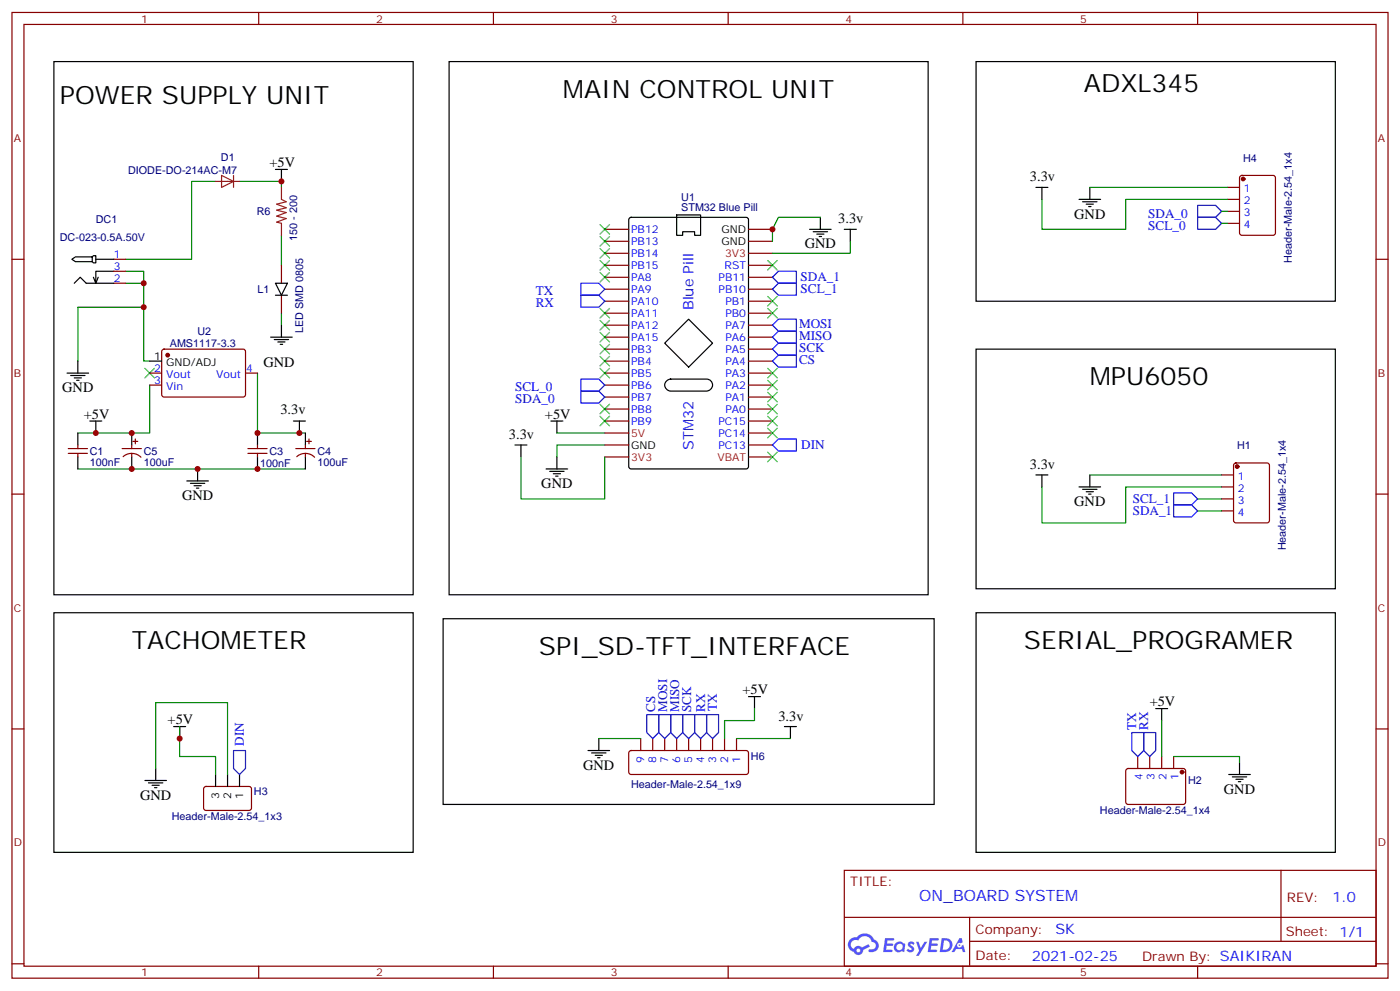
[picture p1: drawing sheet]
<svg xmlns="http://www.w3.org/2000/svg" width="412mm" height="292mm" viewBox="0 0 412 292" stroke-linecap="round" stroke-linejoin="round" font-family="sans-serif">
<g fill="none" stroke="#870000" stroke-width=".35">
<path d="M3.5 3.7h405.4v284.3h-405.4zM7.1 7.2h398.2v277.3h-398.2zM76.2 3.7v3.5M145.3 3.7v3.5M214.5 3.7v3.5M283.6 3.7v3.5M352.8 3.7v3.5M3.5 76.3h3.6M405.3 76.3h3.6M3.5 145.5h3.6M405.3 145.5h3.6M3.5 214.6h3.6"/>
<path d="M405.3 214.6h3.6M248.7 256.3h156.6v28.2h-156.6zM377.3 256.3v20.9M248.7 270.1h156.5M285.6 277.2h119.6M285.6 270.1v14.1M3.5 283.8h3.6M76.2 284.5v3.5M145.3 284.5v3.5M214.5 284.5v3.5M283.6 284.5v3.5M352.8 284.5v3.5"/>
<path d="M405.3 283.8h3.6"/>
</g>
<g fill="#5487ff">
<path d="M267.7 277.4a1.22 1.22 0 0 1 1.7 .3l-.4 .6a.47 .47 0 0 0-.3-.4 .47 .47 0 0 0-.5 .2l.1 .2a1.14 1.14 0 0 1 .8 1.7 1.14 1.14 0 0 1-1.9 0l-.2-.2 .5-.5 .7 .4a.29 .29 0 0 0 .3-.2 .29 .29 0 0 0-.2-.4 1.04 1.04 0 0 1-.6-1.7z"/>
<path d="M260.7 276.2h2.4l.3 .2-.2 .5h-1.8l-.1 .9h1.5l.3 .3-.3 .4h-1.6l-.2 1.1 1.7 .1 .2 .3-.2 .3h-2.6z"/>
<path d="M273.8 276.2h2.4l.3 .2-.1 .5h-1.8l-.2 .9h1.6l.3 .3-.4 .4h-1.6l-.1 1.1 1.7 .1 .2 .3-.2 .3h-2.6z"/>
<path d="M282.6 276.2h.7l.3 1.2-.6 .4a.69 .69 0 0 0-1 .2 .69 .69 0 0 0 .4 1 .69 .69 0 0 0 .9-.6l.5-.3 .6 2.2h-.8l-.2-.9h-1.8l-.5 .9h-.8z"/>
<path d="M269.8 277.3h.8l.6 1.8 1.1-1.8h.9l-2.6 4.2h-.8l.9-1.6z"/>
<path d="M277.4 276.2l-.6 4.1h1.3a2.11 2.11 0 0 0 2.5-2.1 2.11 2.11 0 0 0-2.5-2zM278.1 276.9a1.39 1.39 0 0 1 1.7 1.4 1.39 1.39 0 0 1-1.8 1.3h-.3z"/>
<path d="M263.7 277.8a1.54 1.54 0 0 0-.1 2.2 1.54 1.54 0 0 0 2.2 .1l.6 .2 .3-2.3-.2-.2h-.4a1.49 1.49 0 0 0-2.4 0zM264 278.8a.94 .94 0 0 1 1.8 0 .94 .94 0 0 1-1.8 0z"/>
<path d="M250.4 276.6a2.18 2.18 0 0 0 1.1 3.7 1.44 1.44 0 0 0 1.6 .9 1.44 1.44 0 0 0 1.2-1.5l2-1-.5-.7-1.9 .9a1.47 1.47 0 0 0-2.4 .5 1.39 1.39 0 0 1-.7-2 1.39 1.39 0 0 1 2-.4 2.12 2.12 0 0 1 2.2-1.3 2.12 2.12 0 0 1 1.9 1.6 1.14 1.14 0 0 1 1.1 1.5 1.14 1.14 0 0 1-1.7 .7 .43 .43 0 0 0-.5 .4 .43 .43 0 0 0 .4 .4 1.98 1.98 0 0 0 2.5-1.2 1.98 1.98 0 0 0-1.2-2.5 3.1 3.1 0 0 0-5.3-.7l-.9 .1zM252.3 279.9a.55 .55 0 0 1 1.1 0 .55 .55 0 0 1-1.1 0z"/>
<circle cx="282.6" cy="278.3" r=".26"/>
</g>
<g fill="none" stroke="#000" stroke-width=".35">
<path d="M15.9 18.1h105.8v157h-105.8zM132.3 18.1h141.1v157h-141.1zM287.5 18.1h105.8v70.6h-105.8zM81.1 49.9h3.6M82.9 49.9v3.5M305.2 55.2h3.5M306.9 55.2v3.5M317.9 58.7h6.3M318.9 59.4h4.2M321 55.2v3.5M21.2 76.3l1-.7h5v1.4h-5zM27.2 75.6l.3-.3h.7v2.1h-.7l-.3-.4"/>
<path d="M28.2 76.3h5.3M33.5 79.9h-5.3v3.5l-.7-1.8M185.4 64.2l.5-.2h33.9l.6 .4 .1 73-.5 .6-34.1 .1-.6-.5-.1-72.9zM199.3 63.3h7.1v6h-1.8v-1.1h-3.5v1.1h-1.8zM238.5 67.5h6.3M239.5 68.2h4.3M240.6 68.9h2.1M241.3 69.6h.7M241.7 64v3.5M248.7 67.5h3.5M250.5 67.5v3.5M320 60.1h2.1"/>
<path d="M320.7 60.8h.7M21.9 83.4l1.7-1.8 1.8 1.8h8.1M28.9 81.6l-.7 1.8M79.7 99.3h6.4M80.8 100h4.2M81.1 83.4h3.6l-1.8 3.5zM81.1 86.9h3.6M82.9 95.7v3.6M202.8 94l7.1 7-7.1 7.1-7-7.1zM19.8 109.9h6.3M20.8 110.6h4.2M21.9 111.3h2.1"/>
<path d="M22.6 112h.7M22.9 106.3v3.6M44.1 106.3h3.5M81.8 100.7h2.2M82.5 101.4h.8M196.4 112.1l1.2-.5h10.5a1.76 1.76 0 0 1 1.8 1.8 1.76 1.76 0 0 1-1.8 1.7h-10.5a1.75 1.75 0 0 1-1.6-1.1 1.75 1.75 0 0 1 .4-1.9zM287.5 102.8h105.8v70.6h-105.8zM22.9 127.5v3.5M22.9 134.5v3.6M26.5 124h3.5M28.2 124v3.5M38.8 127.5v3.5"/>
<path d="M38.8 134.5v3.6M58.2 138.1v3.5M75.8 127.5v3.5M75.8 134.5v3.6M86.4 124h3.6M88.2 124v3.5M90 127.5v3.5M90 134.5v3.6M151.7 131h3.5M153.5 131v3.5M160.9 138.1h6.3M161.9 138.8h4.3"/>
<path d="M162.3 124h3.5M163 139.5h2.1M164 124v3.5M164 134.5v3.6M305.2 139.8h3.5M306.9 139.8v3.6M321 139.8v3.6M55 141.6h6.4M56.1 142.3h4.2M57.1 143h2.2M57.9 143.7h.7M163.7 140.2h.7"/>
<path d="M317.9 143.4h6.3M318.9 144.1h4.2M320 144.8h2.1M320.7 145.5h.7M15.9 180.4h105.8v70.6h-105.8zM130.5 182.2h144.7v54.7h-144.7zM287.5 180.4h105.8v70.6h-105.8zM51.2 213.9h3.5M52.9 213.9v3.6M176.4 217.5v3.5M220.5 205.1h3.5M222.2 205.1v3.5"/>
<path d="M231.1 213.9h3.5M232.8 213.9v3.6M340.4 208.6h3.6M342.2 208.6v3.6M42.7 229.8h6.3M43.7 230.5h4.3M44.8 231.2h2.1M45.5 231.9h.7M45.9 226.3v3.5M63.5 228v3.6M67 228v3.6M70.6 228v3.6"/>
<path d="M173.2 221h6.4M174.3 221.7h4.2M175.3 222.4h2.1M176 223.1h.7M361.9 228h6.4M363 228.7h4.2M364.1 229.4h2.1M364.8 230.2h.7M365.1 224.5v3.5"/>
</g>
<g fill="none" stroke="#870000" stroke-width=".35">
<path d="M361.6 55.2h3.5M361.6 58.7h3.5M365.4 51.9l.4-.3h9.2l.7 .5v16.5l-.5 .6-9.4 .1-.6-.5-.1-16.4zM33.5 76.3h3.5M33.5 79.9h3.5M82.9 78.1v5.3M178.2 67.5h7M178.2 71h7M178.2 74.6h7M178.2 78.1h7M220.5 67.5h7M220.5 71h7"/>
<path d="M220.5 74.6h7M220.5 78.1h7M361.6 62.2h3.5M361.6 65.8h3.5M33.5 83.4h3.5M82.9 86.9v5.3M178.2 81.6h7M178.2 85.2h7M178.2 88.7h7M178.2 92.2h7M178.2 95.7h7M178.2 99.3h7"/>
<path d="M220.5 81.6h7M220.5 85.2h7M220.5 88.7h7M220.5 92.2h7M220.5 95.7h7M220.5 99.3h7M44.1 109.9h3.5M44.1 113.4h3.5M47.9 103l.4-.2 23.6 .1 .4 .6v13l-.7 .4-23.5-.1-.5-.6v-12.7zM72.3 109.9h3.5M178.2 102.8h7M178.2 106.3h7"/>
<path d="M178.2 109.9h7M178.2 113.4h7M178.2 116.9h7M220.5 102.8h7M220.5 106.3h7M220.5 109.9h7M220.5 113.4h7M220.5 116.9h7M20.1 132.1h5.7M20.1 133.5h5.7M22.9 131v1.1M22.9 133.5v1"/>
<path d="M36 132.1h5.6M36.3 134.5a3.8 3.8 0 0 1 5.2 .1M38.8 131v1.1M38.8 133.5v1M39.2 130h1.4M39.9 129.3v1.4M73 132.1h5.7M73 133.5h5.7M75.8 131v1.1M75.8 133.5v1M87.1 132.1h5.7M87.4 134.5a3.8 3.8 0 0 1 5.3 .1"/>
<path d="M90 131v1.1M90 133.5v1M90.3 130h1.4M91 129.3v1.4M178.2 120.4h7M178.2 124h7M178.2 127.5h7M178.2 131h7M178.2 134.5h7M220.5 120.4h7M220.5 124h7M220.5 127.5h7"/>
<path d="M220.5 131h7M220.5 134.5h7M359.8 139.8h3.6M363.6 136.5l.5-.2h9.1l.7 .4v16.5l-.4 .7-9.4 .1-.7-.5v-16.5zM359.8 143.4h3.6M359.8 146.9h3.6M359.8 150.4h3.6M188.7 217.5v3.5M192.3 217.5v3.5M195.8 217.5v3.5M199.3 217.5v3.5M202.8 217.5v3.5"/>
<path d="M206.4 217.5v3.5M209.9 217.5v3.5M213.4 217.5v3.5M217 217.5v3.5M60.2 231.8l.5-.2h13l.4 .7-.1 5.9-.6 .4h-13l-.4-.7v-5.6zM185.4 221.2l.5-.2h33.9l.5 .2 .2 .5v5.6l-.2 .5-.5 .2h-33.9l-.5-.2-.2-.5v-5.6zM331.8 226.5l.5-.2h16.5l.4 .7v9.4l-.7 .5-16.5-.1-.4-.7v-9.1zM335.1 222.7v3.6M338.7 222.7v3.6M342.2 222.7v3.6M345.7 222.7v3.6"/>
</g>
<g fill="none" stroke="#3c3" stroke-width=".35">
<path d="M176.7 66.1l2.9 2.8M176.7 69.6l2.9 2.9M176.7 73.2l2.9 2.8M176.7 76.7l2.9 2.8M179.6 66.1l-2.9 2.8M179.6 69.6l-2.9 2.9M179.6 73.2l-2.9 2.8M179.6 76.7l-2.9 2.8M226.1 76.7l2.9 2.8M229 76.7l-2.9 2.8M176.7 80.2l2.9 2.8M176.7 90.8l2.9 2.8"/>
<path d="M176.7 94.3l2.9 2.9M176.7 97.9l2.9 2.8M179.6 80.2l-2.9 2.8M179.6 90.8l-2.9 2.8M179.6 94.3l-2.9 2.9M179.6 97.9l-2.9 2.8M226.1 90.8l2.9 2.8M226.1 87.3l2.9 2.8M229 90.8l-2.9 2.8M229 87.3l-2.9 2.8M42.7 108.4l2.8 2.9M45.5 108.4l-2.8 2.9"/>
<path d="M176.7 101.4l2.9 2.8M176.7 104.9l2.9 2.8M176.7 108.4l2.9 2.9M176.7 119l2.9 2.8M179.6 101.4l-2.9 2.8M179.6 104.9l-2.9 2.8M179.6 108.4l-2.9 2.9M179.6 119l-2.9 2.8M226.1 119l2.9 2.8M226.1 115.5l2.9 2.8M226.1 112l2.9 2.8M226.1 108.4l2.9 2.9"/>
<path d="M229 119l-2.9 2.8M229 115.5l-2.9 2.8M229 112l-2.9 2.8M229 108.4l-2.9 2.9M176.7 122.6l2.9 2.8M179.6 122.6l-2.9 2.8M226.1 133.1l2.9 2.9M226.1 126.1l2.9 2.8M226.1 122.6l2.9 2.8M229 133.1l-2.9 2.9M229 126.1l-2.9 2.8M229 122.6l-2.9 2.8"/>
</g>
<g fill="none" stroke="#008700" stroke-width=".35">
<path d="M63.5 53.4h-7.1v22.9h-19.4M70.6 53.4h12.3v1.8M306.9 58.7v8.8h24.7v-8.8h30M321 55.2h40.6M37 79.9h5.3v3.5h-5.3M82.9 69.3v8.8M241.7 64h-12.4l-1.8 3.5v3.5M250.5 71v3.6h-23M359.8 62.2h1.8M359.8 65.8h1.8M42.3 90.5v15.8h1.8M42.3 83.4v7.1h-19.4v15.8"/>
<path d="M82.9 92.2v3.5M44.1 113.4v14.1h-21.2M75.8 109.9v17.6h14.2M22.9 138.1h67.1M153.5 134.5v12.4h24.7v-12.4M164 127.5h14.2M178.2 131h-14.2v3.5M321 139.8h38.8M306.9 143.4v10.6h24.7v-10.6h28.2M352.8 146.9h7M352.8 150.4h7M52.9 213.9v8.8h10.6v5.3"/>
<path d="M176.4 217.5h12.3M217 217.5h15.8M222.2 208.6v3.6h-8.8v5.3M342.2 212.2v10.5M45.9 226.3v-19.4h21.1v21.1M345.7 222.7h19.4v1.8"/>
</g>
<path d="M63.5 53.4h7.1M65.3 51.6l3.5 1.8-3.5 1.8zM68.8 51.6v3.6M82.9 55.2v3.5l1.4 .7-2.8 .7 2.8 1.1-2.8 .7 2.8 .7-2.8 1 2.8 .7-2.8 1.1 1.4 .4v3.5" fill="none" stroke="#8c2424" stroke-width=".35"/>
<g fill="#870000" stroke="#870000" stroke-width=".35">
<circle cx="49.4" cy="104.6" r=".53"/>
<circle cx="364.4" cy="137.4" r=".53"/>
<circle cx="348.2" cy="227.3" r=".53"/>
<circle cx="366.2" cy="52.7" r=".53"/>
</g>
<g fill="none" stroke="#00f" stroke-width=".35">
<path d="M352.8 60.5h5.3l1.7 1.7-1.7 1.8h-5.3zM352.8 64h5.3l1.7 1.8-1.7 1.7h-5.3zM171.1 83.4h5.3l1.8 1.8-1.8 1.7h-5.3zM171.1 86.9h5.3l1.8 1.8-1.8 1.8h-5.3zM227.5 95.7l1.8-1.7h5.3v3.5h-5.3zM227.5 99.3l1.8-1.8h5.3v3.5h-5.3zM227.5 81.6l1.8-1.7h5.3v3.5h-5.3zM229.3 83.4h5.3v3.5h-5.3l-1.8-1.7zM171.1 111.6h5.3l1.8 1.8-1.8 1.7h-5.3zM171.1 115.1h5.3l1.8 1.8-1.8 1.8h-5.3zM227.5 102.8l1.8-1.8h5.3v3.6h-5.3zM227.5 106.3l1.8-1.7h5.3v3.5h-5.3z"/>
<path d="M227.5 131l1.8-1.7h5.3v3.5h-5.3zM345.7 145.1h5.3l1.8 1.8-1.8 1.8h-5.3zM345.7 148.7h5.3l1.8 1.7-1.8 1.8h-5.3zM190.5 210.4h3.5v5.3l-1.7 1.8-1.8-1.8zM194 210.4h3.6v5.3l-1.8 1.8-1.8-1.8zM197.6 210.4h3.5v5.3l-1.8 1.8-1.7-1.8zM201.1 210.4h3.5v5.3l-1.8 1.8-1.7-1.8zM204.6 210.4h3.5v5.3l-1.7 1.8-1.8-1.8zM208.1 210.4h3.6v5.3l-1.8 1.8-1.8-1.8zM333.4 215.7h3.5v5.3l-1.8 1.7-1.7-1.7zM336.9 215.7h3.5v5.3l-1.7 1.7-1.8-1.7zM68.8 221h3.5v5.3l-1.7 1.7-1.8-1.7z"/>
</g>
<g fill="#c00">
<circle cx="82.9" cy="53.4" r=".88"/>
<circle cx="42.3" cy="90.5" r=".88"/>
<circle cx="42.3" cy="83.4" r=".88"/>
<circle cx="88.2" cy="127.5" r=".88"/>
<circle cx="75.8" cy="127.5" r=".88"/>
<circle cx="38.8" cy="127.5" r=".88"/>
<circle cx="28.2" cy="127.5" r=".88"/>
<circle cx="58.2" cy="138.1" r=".88"/>
<circle cx="38.8" cy="138.1" r=".88"/>
<circle cx="75.8" cy="138.1" r=".88"/>
<circle cx="227.5" cy="67.5" r=".88"/>
<circle cx="52.9" cy="217.5" r=".88"/>
</g>
<g font-size="7.4">
<text x="165.8" y="28.7">MAIN CONTROL UNIT</text>
<text x="319.3" y="27">ADXL345</text>
<text x="17.6" y="30.5">POWER SUPPLY UNIT</text>
<text x="321" y="113.4">MPU6050</text>
<text x="38.8" y="191">TACHOMETER</text>
<text x="301.6" y="191">SERIAL_PROGRAMER</text>
<text x="158.7" y="192.8">SPI_SD-TFT_INTERFACE</text>
</g>
<text font-size="4.6" fill="#00f" x="270.8" y="265.3">ON_BOARD SYSTEM</text>
<g font-size="4.2">
<text x="79.4" y="49.2">+5V</text>
<text x="303.4" y="53.4">3.3v</text>
<text x="246.9" y="65.8">3.3v</text>
<text x="316.4" y="64.3">GND</text>
<text x="237.1" y="73.2">GND</text>
<text x="77.6" y="108.1">GND</text>
<text x="18.3" y="115.5">GND</text>
<text x="24.7" y="123.3">+5V</text>
<text x="82.6" y="121.9">3.3v</text>
<text x="160.5" y="123.3">+5V</text>
<text x="149.9" y="129.3">3.3v</text>
<text x="159.5" y="143.7">GND</text>
<text x="303.4" y="138.1">3.3v</text>
<text x="53.6" y="147.2">GND</text>
<text x="316.4" y="149">GND</text>
<text x="218.7" y="204.4">+5V</text>
<text x="338.7" y="207.9">+5V</text>
<text x="49.4" y="213.2">+5V</text>
<text x="229.3" y="212.2">3.3v</text>
<text x="171.8" y="226.6">GND</text>
<text x="360.5" y="233.7">GND</text>
<text x="41.3" y="235.4">GND</text>
</g>
<g font-size="4.2" fill="#00f">
<text x="204.3" y="91.4" transform="rotate(-90 204.3 91.4)">Blue Pill</text>
<text x="204.3" y="132.4" transform="rotate(-90 204.3 132.4)">STM32</text>
<text x="392.5" y="265.5">1.0</text>
<text x="310.9" y="275.1">SK</text>
<text x="304" y="282.9">2021-02-25</text>
</g>
<g font-size="3.9" fill="#00f">
<text x="338.2" y="64.1">SDA_0</text>
<text x="338.2" y="67.6">SCL_0</text>
<text x="235.8" y="82.9">SDA_1</text>
<text x="157.8" y="86.9">TX</text>
<text x="235.8" y="86.4">SCL_1</text>
<text x="157.8" y="90.5">RX</text>
<text x="235.4" y="96.5">MOSI</text>
<text x="235.4" y="100">MISO</text>
<text x="235.4" y="103.6">SCK</text>
<text x="235.4" y="107.1">CS</text>
<text x="151.8" y="115.2">SCL_0</text>
<text x="151.8" y="118.8">SDA_0</text>
<text x="236" y="132.3">DIN</text>
<text x="333.7" y="148.2">SCL_1</text>
<text x="333.7" y="151.7">SDA_1</text>
<text x="193" y="209.6" transform="rotate(-90 193 209.6)">CS</text>
<text x="196.6" y="209.6" transform="rotate(-90 196.6 209.6)">MOSI</text>
<text x="200.1" y="209.6" transform="rotate(-90 200.1 209.6)">MISO</text>
<text x="203.6" y="209.6" transform="rotate(-90 203.6 209.6)">SCK</text>
<text x="207.7" y="209.5" transform="rotate(-90 207.7 209.5)">RX</text>
<text x="211.1" y="209.4" transform="rotate(-90 211.1 209.4)">TX</text>
<text x="334.6" y="214.9" transform="rotate(-90 334.6 214.9)">TX</text>
<text x="338.2" y="214.9" transform="rotate(-90 338.2 214.9)">RX</text>
<text x="71.8" y="219.6" transform="rotate(-90 71.8 219.6)">DIN</text>
</g>
<g font-size="3.9" fill="#800">
<text x="250.5" y="260.8">TITLE:</text>
<text x="379.1" y="265.5">REV:</text>
<text x="287.4" y="275">Company:</text>
<text x="378.7" y="275.7">Sheet: 1/1</text>
<text x="287.4" y="282.7">Date:</text>
<text x="336.4" y="282.8">Drawn By: SAIKIRAN</text>
</g>
<g font-size="3.2" fill="#800">
<text x="41.6" y="6.7">1</text>
<text x="110.8" y="6.7">2</text>
<text x="179.9" y="6.7">3</text>
<text x="249.1" y="6.7">4</text>
<text x="318.2" y="6.7">5</text>
<text x="4.1" y="41.8">A</text>
<text x="405.9" y="41.8">A</text>
<text x="4.1" y="110.9">B</text>
<text x="405.9" y="110.9">B</text>
<text x="4.1" y="180.1">C</text>
<text x="405.9" y="180.1">C</text>
<text x="4.1" y="249.2">D</text>
<text x="405.9" y="249.2">D</text>
<text x="41.6" y="287.5">1</text>
<text x="110.8" y="287.5">2</text>
<text x="179.9" y="287.5">3</text>
<text x="249.1" y="287.5">4</text>
<text x="318.2" y="287.5">5</text>
</g>
<g font-size="3.2" fill="#000080">
<text x="65.1" y="47.3">D1</text>
<text x="366.2" y="47.6">H4</text>
<text x="37.7" y="51.1">DIODE-DO-214AC-M7</text>
<text x="200.7" y="59.1">U1</text>
<text x="28.2" y="65.8">DC1</text>
<text x="75.7" y="63.3">R6</text>
<text x="200.7" y="62.2">STM32 Blue Pill</text>
<text x="17.6" y="71">DC-023-0.5A.50V</text>
<text x="87.5" y="70.9" transform="rotate(-90 87.5 70.9)">150 - 200</text>
<text x="380.5" y="77.4" transform="rotate(-90 380.5 77.4)">Header-Male-2.54_1x4</text>
<text x="75.8" y="86.2">L1</text>
<text x="58.1" y="98.7">U2</text>
<text x="89.3" y="98.1" transform="rotate(-90 89.3 98.1)">LED SMD 0805</text>
<text x="50" y="102.2">AMS1117-3.3</text>
<text x="26.5" y="137.1">100nF</text>
<text x="26.5" y="133.9">C1</text>
<text x="42.3" y="137.1">100uF</text>
<text x="42.3" y="133.9">C5</text>
<text x="76.6" y="137.4">100nF</text>
<text x="79.4" y="133.9">C3</text>
<text x="93.5" y="137.1">100uF</text>
<text x="93.5" y="133.9">C4</text>
<text x="364.4" y="132.3">H1</text>
<text x="378.7" y="162" transform="rotate(-90 378.7 162)">Header-Male-2.54_1x4</text>
<text x="221.2" y="223.7">H6</text>
<text x="185.9" y="232">Header-Male-2.54_1x9</text>
<text x="350" y="230.8">H2</text>
<text x="74.8" y="234.1">H3</text>
<text x="324" y="239.6">Header-Male-2.54_1x4</text>
<text x="50.6" y="241.4">Header-Male-2.54_1x3</text>
</g>
<g font-size="3.2" fill="#00f">
<text x="366.4" y="56.6">1</text>
<text x="366.4" y="60.1">2</text>
<text x="366.4" y="63.6">3</text>
<text x="185.9" y="68.6">PB12</text>
<text x="366.4" y="67.2">4</text>
<text x="33.5" y="76">1</text>
<text x="185.9" y="72.1">PB13</text>
<text x="185.9" y="75.6">PB14</text>
<text x="33.5" y="79.5">3</text>
<text x="33.5" y="83">2</text>
<text x="185.9" y="79.2">PB15</text>
<text x="185.9" y="82.7">PA8</text>
<text x="211.7" y="82.7">PB11</text>
<text x="213.4" y="79.2">RST</text>
<text x="185.9" y="86.2">PA9</text>
<text x="185.9" y="89.7">PA10</text>
<text x="211.7" y="86.2">PB10</text>
<text x="213.7" y="89.7">PB1</text>
<text x="185.9" y="93.3">PA11</text>
<text x="213.7" y="93.3">PB0</text>
<text x="185.9" y="96.8">PA12</text>
<text x="185.9" y="100.3">PA15</text>
<text x="213.7" y="100.3">PA6</text>
<text x="213.7" y="96.8">PA7</text>
<text x="185.9" y="103.9">PB3</text>
<text x="185.9" y="107.4">PB4</text>
<text x="213.7" y="107.4">PA4</text>
<text x="213.7" y="103.9">PA5</text>
<text x="45.4" y="109.5">2</text>
<text x="45.4" y="113">3</text>
<text x="48.9" y="111.3">Vout</text>
<text x="63.7" y="111.3">Vout</text>
<text x="72.5" y="109.5">4</text>
<text x="185.9" y="110.9">PB5</text>
<text x="213.7" y="110.9">PA3</text>
<text x="48.9" y="114.8">Vin</text>
<text x="185.9" y="114.4">PB6</text>
<text x="185.9" y="118">PB7</text>
<text x="213.7" y="118">PA1</text>
<text x="213.7" y="114.4">PA2</text>
<text x="185.9" y="121.5">PB8</text>
<text x="185.9" y="125">PB9</text>
<text x="211.6" y="125">PC15</text>
<text x="213.7" y="121.5">PA0</text>
<text x="211.6" y="128.6">PC14</text>
<text x="211.6" y="132.1">PC13</text>
<text x="364.7" y="141.3">1</text>
<text x="364.7" y="144.8">2</text>
<text x="364.7" y="148.3">3</text>
<text x="364.7" y="151.8">4</text>
<text x="189.8" y="224.8" transform="rotate(-90 189.8 224.8)">9</text>
<text x="193.3" y="224.8" transform="rotate(-90 193.3 224.8)">8</text>
<text x="196.8" y="224.8" transform="rotate(-90 196.8 224.8)">7</text>
<text x="200.4" y="224.8" transform="rotate(-90 200.4 224.8)">6</text>
<text x="203.9" y="224.8" transform="rotate(-90 203.9 224.8)">5</text>
<text x="207.4" y="224.8" transform="rotate(-90 207.4 224.8)">4</text>
<text x="211" y="224.8" transform="rotate(-90 211 224.8)">3</text>
<text x="214.5" y="224.8" transform="rotate(-90 214.5 224.8)">2</text>
<text x="218" y="224.8" transform="rotate(-90 218 224.8)">1</text>
<text x="336.5" y="229.6" transform="rotate(-90 336.5 229.6)">4</text>
<text x="340.1" y="229.6" transform="rotate(-90 340.1 229.6)">3</text>
<text x="343.6" y="229.6" transform="rotate(-90 343.6 229.6)">2</text>
<text x="347.1" y="229.6" transform="rotate(-90 347.1 229.6)">1</text>
</g>
<g font-size="3.2">
<text x="212.5" y="68.6">GND</text>
<text x="212.5" y="72.1">GND</text>
<text x="45.4" y="106">1</text>
<text x="48.9" y="107.7">GND/ADJ</text>
<text x="185.9" y="132.1">GND</text>
<text x="64.6" y="235.3" transform="rotate(-90 64.6 235.3)">3</text>
<text x="68.1" y="235.3" transform="rotate(-90 68.1 235.3)">2</text>
<text x="71.6" y="235.3" transform="rotate(-90 71.6 235.3)">1</text>
</g>
<g font-size="3.2" fill="#f00">
<text x="213.6" y="75.6">3V3</text>
<text x="185.9" y="128.6">5V</text>
<text x="185.9" y="135.6">3V3</text>
<text x="211.3" y="135.6">VBAT</text>
</g>
</svg>
